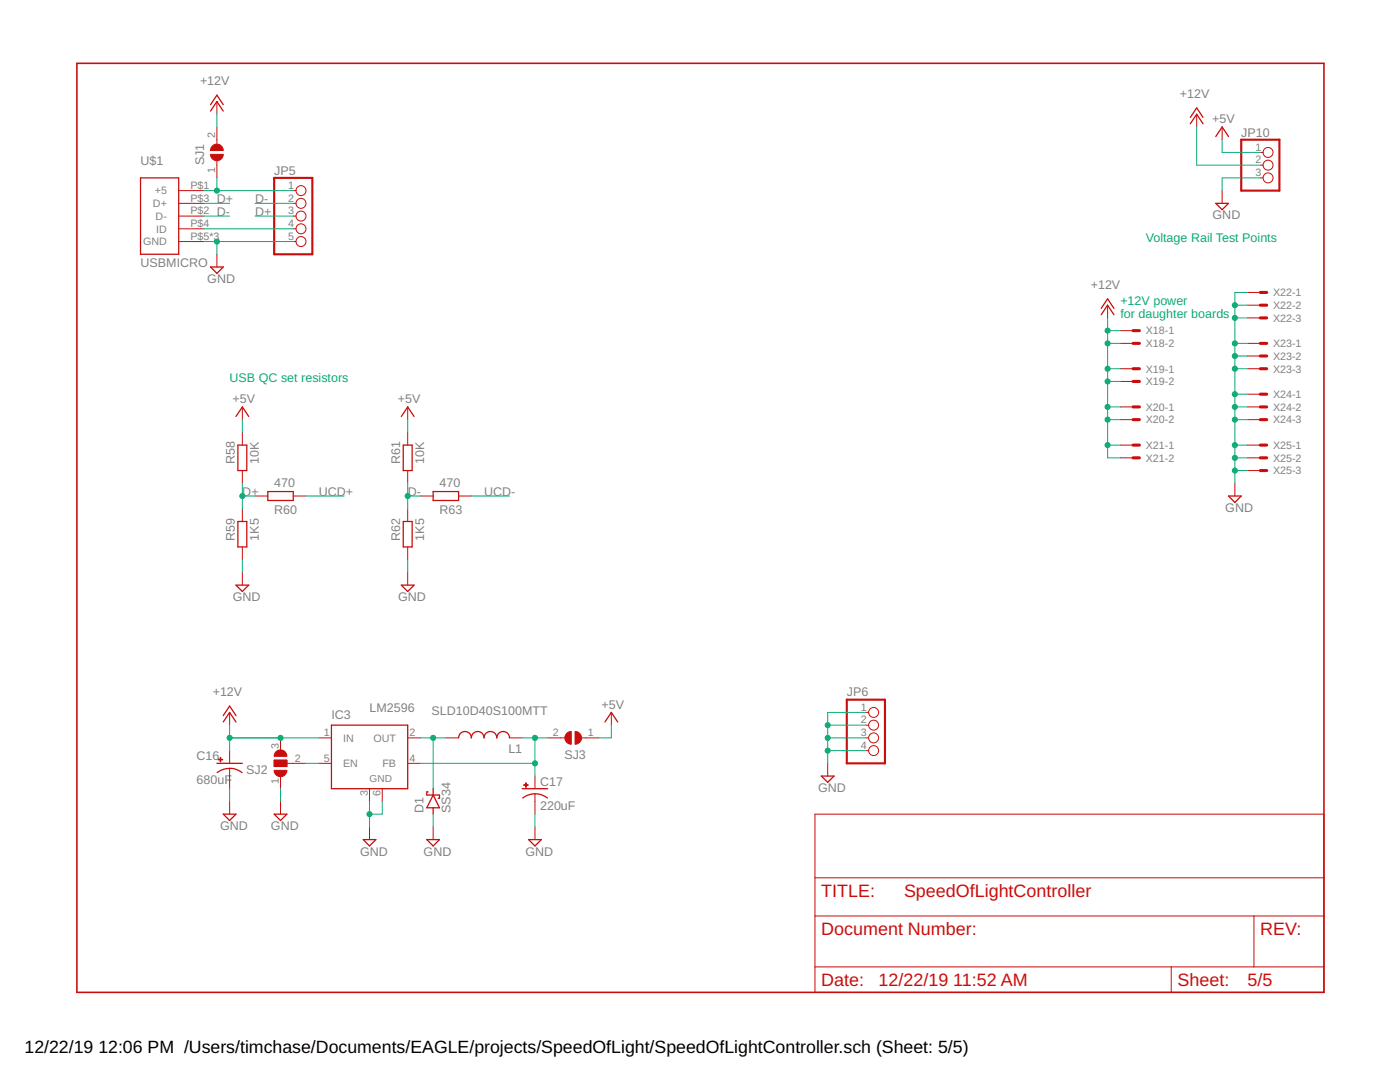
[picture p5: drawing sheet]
<svg xmlns="http://www.w3.org/2000/svg" width="279mm" height="216mm" viewBox="0 0 279 216" stroke-linecap="round" stroke-linejoin="round" font-family="sans-serif">
<g fill="none" stroke="#c90d0c" stroke-width=".25">
<path d="M28 35.5h7.7v15.2h-7.7zM42 22.2l1.3-1.9 1.3 1.9M42 20.9l1.3-1.9 1.3 1.9M237.6 24.7l1.2-1.9 1.3 1.9M237.6 23.4l1.2-1.9 1.3 1.9M242.6 27.2l1.3-1.9 1.3 1.9M42 53.3h2.6l-1.3 1.2zM242.6 40.6h2.6l-1.3 1.2zM219.8 62.8l1.2-1.9 1.3 1.9M219.8 61.5l1.2-1.9 1.3 1.9M47.1 83.1l1.3-1.9 1.2 1.9M47.5 88.8h1.8v5.1h-1.8z"/>
<path d="M53.4 98.1h5.1v1.8h-5.1zM80.1 83.1l1.3-1.9 1.2 1.9M80.5 88.8h1.8v5.1h-1.8zM86.4 98.1h5.1v1.8h-5.1zM245.2 99h2.5l-1.3 1.2zM47.1 116.8h2.5l-1.2 1.2zM47.5 104.1h1.8v5h-1.8zM80.1 116.8h2.5l-1.2 1.2zM80.5 104.1h1.8v5h-1.8zM43.3 152.3h5.1M43.3 154.2a4 4 0 0 1 5 0M44.6 144.1l1.2-1.9 1.3 1.9"/>
<path d="M44.6 142.8l1.2-1.9 1.3 1.9M66.1 144.7h15.3v12.7h-15.3zM85.4 158h-.2v.6h2.5v.7h-.2M86.4 158.6l1.3 2.6h-2.5zM86.4 157.4v1.2M91.5 147.2a1.27 1.27 0 0 1 1.3-1.2 1.27 1.27 0 0 1 1.3 1.2 1.27 1.27 0 0 1 1.2-1.2 1.27 1.27 0 0 1 1.3 1.2 1.27 1.27 0 0 1 1.3-1.2 1.27 1.27 0 0 1 1.2 1.2 1.27 1.27 0 0 1 1.3-1.2 1.27 1.27 0 0 1 1.3 1.2M104.2 157.4h5.1M104.3 159.2a4 4 0 0 1 5 0M120.7 144.1l1.3-1.9 1.3 1.9M163.9 154.9h2.6l-1.3 1.2zM44.6 162.5h2.5l-1.3 1.2zM54.7 162.5h2.6l-1.3 1.2z"/>
<path d="M72.5 167.5h2.5l-1.3 1.3zM85.2 167.5h2.5l-1.3 1.3zM86.4 161.2v1.3M105.5 167.5h2.5l-1.2 1.3z"/>
</g>
<g fill="none" stroke="#c90d0c" stroke-width=".2">
<path d="M35.7 38h5M43.3 20.3v2.5M43.3 25.3v3.5M43.3 32.1v3.4M58.5 38h.6M238.8 22.8v2.5M243.9 25.3v2.6M243.9 38v2.6M251.5 30.4h.6M251.5 33h.6M251.5 35.5h.6M35.7 40.6h5"/>
<path d="M35.7 43.1h5M35.7 45.7h5M35.7 48.2h5M43.3 50.7v2.6M58.5 40.6h.6M58.5 43.1h.6M58.5 45.7h.6M58.5 48.2h.6M249 58.4h2.5M221 60.9v2.5M223.6 68.5h2.5M223.6 66h2.5"/>
<path d="M223.6 76.1h2.5M223.6 73.6h2.5M249 68.5h2.5M249 73.6h2.5M249 60.9h2.5M249 63.4h2.5M249 71h2.5M249 78.7h2.5M48.4 81.2v2.5M48.4 86.3v2.5M48.4 93.9v2.5M50.9 99h2.5"/>
<path d="M58.5 99h2.6M81.4 81.2v2.5M81.4 86.3v2.5M81.4 93.9v2.5M83.9 99h2.5M91.5 99h2.6M223.6 83.7h2.5M223.6 81.2h2.5M223.6 91.4h2.5M223.6 88.8h2.5M246.4 96.4v2.6M249 83.7h2.5"/>
<path d="M249 81.2h2.5M249 91.4h2.5M249 88.8h2.5M249 93.9h2.5M48.4 101.5v2.6M48.4 109.1v2.6M48.4 114.2v2.6M81.4 101.5v2.6M81.4 109.1v2.6M81.4 114.2v2.6M45.8 142.2v2.5M45.8 149.8v2.5"/>
<path d="M45.8 153.3v4.1M45.8 159.9v2.6M54.7 151.7h2.6v1.3h-2.6zM56 147.2v2.6M56 154.9v2.5M56 159.9v2.6M57.3 152.3h3.8M63.6 152.3h2.5M63.6 147.2h2.5M73.7 157.4v2.5M76.3 157.4v2.5M81.4 152.3h2.5"/>
<path d="M81.4 147.2h2.5M89 147.2h2.5M101.7 147.2h2.5M106.8 154.9v2.5M106.8 158.4v4.1M109.3 147.2h3.4M116 147.2h3.5M122 142.2v2.5M165.2 152.3v2.6M172.8 147.2h.6M172.8 142.2h.6M172.8 144.7h.6"/>
<path d="M172.8 149.8h.6M73.7 165v2.5M86.4 165v2.5M106.8 165v2.5M162.6 162.5h101.6v35.5h-101.6zM162.6 175.2h101.6M162.6 182.8h101.6M162.6 192.9h101.6M233.7 192.9v5.1M250.3 182.8v10.1"/>
<circle cx="60.1" cy="38" r=".99"/>
<circle cx="253.1" cy="30.4" r=".99"/>
<circle cx="253.1" cy="35.5" r=".99"/>
<circle cx="253.1" cy="33" r=".99"/>
<circle cx="60.1" cy="40.6" r=".99"/>
<circle cx="60.1" cy="43.1" r=".99"/>
<circle cx="60.1" cy="45.7" r=".99"/>
<circle cx="60.1" cy="48.2" r=".99"/>
<circle cx="174.3" cy="147.2" r=".99"/>
<circle cx="174.3" cy="142.2" r=".99"/>
<circle cx="174.3" cy="149.8" r=".99"/>
<circle cx="174.3" cy="144.7" r=".99"/>
</g>
<g fill="#c90d0c" stroke="#c90d0c" stroke-width=".2">
<path d="M55.1 149.9a1.27 1.27 0 0 1 1.4-.2 1.27 1.27 0 0 1 .8 1.2h-2.6l.1-.4z" fill-rule="evenodd"/>
<path d="M54.7 153.7h2.6a1.27 1.27 0 0 1-1.3 1.3 1.27 1.27 0 0 1-1.3-1.3z" fill-rule="evenodd"/>
<path d="M113.1 146.4l.5-.4h.4v2.5a1.27 1.27 0 0 1-1.2-.7 1.27 1.27 0 0 1 .3-1.4z" fill-rule="evenodd"/>
<path d="M114.8 146a1.27 1.27 0 0 1 1.3 1.2 1.27 1.27 0 0 1-1.3 1.3z" fill-rule="evenodd"/>
<path d="M42.4 29.1a1.26 1.26 0 0 1 1.4-.2 1.26 1.26 0 0 1 .8 1.1h-2.6l.1-.4z" fill-rule="evenodd"/>
<path d="M42 30.8h2.6a1.27 1.27 0 0 1-1.3 1.3 1.27 1.27 0 0 1-1.3-1.3z" fill-rule="evenodd"/>
</g>
<g fill="#c90d0c" stroke="#c90d0c" stroke-width=".2">
<path d="M54.7 151.7h2.6v1.3h-2.6z"/>
<path d="M104.5 156.6h.9v.1h-.9z"/>
<path d="M104.9 156.2h.1v.9h-.1z"/>
<path d="M43.6 151.5h.8v.1h-.8z"/>
<path d="M43.9 151.1h.2v.9h-.2z"/>
</g>
<path d="M15.3 12.6h248.9v185.4h-248.9z" fill="none" stroke="#c90d0c" stroke-width=".32"/>
<path d="M54.7 35.5h7.6v15.2h-7.6zM247.7 27.9h7.6v10.1h-7.6zM169 139.6h7.6v12.7h-7.6z" fill="none" stroke="#c90d0c" stroke-width=".42"/>
<g fill="none" stroke="#c90d0c" stroke-width=".61">
<path d="M251.5 58.4h1.3M226.1 68.5h1.3M226.1 66h1.3M226.1 76.1h1.3M226.1 73.6h1.3M251.5 68.5h1.3M251.5 73.6h1.3M251.5 60.9h1.3M251.5 63.4h1.3M251.5 71h1.3M251.5 78.7h1.3M226.1 83.7h1.3"/>
<path d="M226.1 81.2h1.3M226.1 91.4h1.3M226.1 88.8h1.3M251.5 83.7h1.3M251.5 81.2h1.3M251.5 91.4h1.3M251.5 88.8h1.3M251.5 93.9h1.3"/>
</g>
<g fill="none" stroke="#0dab76" stroke-width=".2">
<path d="M40.7 38h17.8M43.3 22.8v2.5M43.3 35.5v2.5M238.8 25.3v7.7h12.7M243.9 27.9v2.5h7.6M251.5 35.5h-7.6v2.5M40.7 48.2h17.8M40.7 40.6h5.1M40.7 43.1h5.1M40.7 45.7h17.8M43.3 48.2v2.5M50.9 40.6h7.6"/>
<path d="M50.9 43.1h7.6M249 58.4h-2.6v38M221 68.5h2.6M221 73.6h2.6M221 63.4v28h2.6M221 66h2.6M221 76.1h2.6M246.4 60.9h2.6M246.4 63.4h2.6M246.4 68.5h2.6M246.4 71h2.6M246.4 73.6h2.6"/>
<path d="M246.4 78.7h2.6M48.4 83.7v2.6M48.4 96.4v5.1M48.4 99h2.5M61.1 99h7.6M81.4 83.7v2.6M81.4 96.4v5.1M81.4 99h2.5M94.1 99h7.6M221 81.2h2.6M221 83.7h2.6M221 88.8h2.6"/>
<path d="M246.4 81.2h2.6M246.4 83.7h2.6M246.4 88.8h2.6M246.4 91.4h2.6M246.4 93.9h2.6M48.4 111.7v2.5M81.4 111.7v2.5M45.8 147.2h17.8M45.8 144.7v5.1M45.8 157.4v2.5M56 157.4v2.5M61.1 152.3h2.5"/>
<path d="M73.7 159.9v5.1M76.3 159.9v2.6h-2.6M83.9 147.2h5.1M83.9 152.3h22.9M86.4 147.2v10.2M104.2 147.2h5.1M106.8 147.2v7.7M122 144.7v2.5h-2.5M165.2 147.2h7.6M165.2 144.7h7.6M165.2 149.8h7.6M172.8 142.2h-7.6v10.1"/>
<path d="M86.4 162.5v2.5M106.8 162.5v2.5"/>
</g>
<g fill="#0dab76" stroke="#0dab76" stroke-width=".2">
<circle cx="73.7" cy="162.5" r=".51"/>
<circle cx="246.4" cy="60.9" r=".51"/>
<circle cx="246.4" cy="63.4" r=".51"/>
<circle cx="246.4" cy="68.5" r=".51"/>
<circle cx="246.4" cy="71" r=".51"/>
<circle cx="246.4" cy="73.6" r=".51"/>
<circle cx="246.4" cy="78.7" r=".51"/>
<circle cx="246.4" cy="81.2" r=".51"/>
<circle cx="246.4" cy="83.7" r=".51"/>
<circle cx="246.4" cy="88.8" r=".51"/>
<circle cx="246.4" cy="91.4" r=".51"/>
<circle cx="246.4" cy="93.9" r=".51"/>
<circle cx="43.3" cy="48.2" r=".51"/>
<circle cx="165.2" cy="144.7" r=".51"/>
<circle cx="165.2" cy="147.2" r=".51"/>
<circle cx="165.2" cy="149.8" r=".51"/>
<circle cx="45.8" cy="147.2" r=".51"/>
<circle cx="56" cy="147.2" r=".51"/>
<circle cx="221" cy="66" r=".51"/>
<circle cx="221" cy="68.5" r=".51"/>
<circle cx="221" cy="73.6" r=".51"/>
<circle cx="221" cy="76.1" r=".51"/>
<circle cx="221" cy="81.2" r=".51"/>
<circle cx="221" cy="83.7" r=".51"/>
<circle cx="221" cy="88.8" r=".51"/>
<circle cx="86.4" cy="147.2" r=".51"/>
<circle cx="106.8" cy="147.2" r=".51"/>
<circle cx="106.8" cy="152.3" r=".51"/>
<circle cx="48.4" cy="99" r=".51"/>
<circle cx="81.4" cy="99" r=".51"/>
<circle cx="43.3" cy="38" r=".51"/>
</g>
<g font-size="3.6" fill="#c90d0c">
<text x="163.9" y="179">TITLE:</text>
<text x="180.4" y="179">SpeedOfLightController</text>
<text x="163.9" y="186.6">Document Number:</text>
<text x="251.5" y="186.6">REV:</text>
<text x="163.9" y="196.7">Date:</text>
<text x="175.3" y="196.7">12/22/19</text>
<text x="190.3" y="196.7">11:52 AM</text>
<text x="235" y="196.7">Sheet:</text>
<text x="249" y="196.7">5/5</text>
</g>
<g font-size="3.5">
<text x="4.9" y="210">12/22/19</text>
<text x="19.6" y="210">12:06 PM /Users/timchase/Documents/EAGLE/projects/SpeedOfLight/SpeedOfLightController.sch (Sheet: 5/5)</text>
</g>
<g font-size="2.5" fill="#808080">
<text x="39.9" y="17">+12V</text>
<text x="235.5" y="19.5">+12V</text>
<text x="241.9" y="24.6">+5V</text>
<text x="247.7" y="27.2">JP10</text>
<text x="28" y="33">U$1</text>
<text x="40.7" y="33" transform="rotate(-90 40.7 33)">SJ1</text>
<text x="54.7" y="34.9">JP5</text>
<text x="43.3" y="40.6">D+</text>
<text x="50.9" y="40.6">D-</text>
<text x="43.3" y="43.1">D-</text>
<text x="50.9" y="43.1">D+</text>
<text x="242" y="43.7">GND</text>
<text x="28" y="53.3">USBMICRO</text>
<text x="41.4" y="56.4">GND</text>
<text x="217.7" y="57.6">+12V</text>
<text x="46.4" y="80.4">+5V</text>
<text x="79.4" y="80.4">+5V</text>
<text x="46.9" y="92.6" transform="rotate(-90 46.9 92.6)">R58</text>
<text x="51.7" y="92.6" transform="rotate(-90 51.7 92.6)">10K</text>
<text x="79.9" y="92.6" transform="rotate(-90 79.9 92.6)">R61</text>
<text x="84.7" y="92.6" transform="rotate(-90 84.7 92.6)">10K</text>
<text x="48.4" y="99">D+</text>
<text x="54.7" y="97.2">470</text>
<text x="63.6" y="99">UCD+</text>
<text x="81.4" y="99">D-</text>
<text x="87.7" y="97.2">470</text>
<text x="96.6" y="99">UCD-</text>
<text x="46.9" y="107.9" transform="rotate(-90 46.9 107.9)">R59</text>
<text x="51.7" y="107.9" transform="rotate(-90 51.7 107.9)">1K5</text>
<text x="54.7" y="102.6">R60</text>
<text x="79.9" y="107.9" transform="rotate(-90 79.9 107.9)">R62</text>
<text x="84.7" y="107.9" transform="rotate(-90 84.7 107.9)">1K5</text>
<text x="87.7" y="102.6">R63</text>
<text x="244.5" y="102.2">GND</text>
<text x="46.5" y="119.9">GND</text>
<text x="79.5" y="119.9">GND</text>
<text x="42.5" y="138.8">+12V</text>
<text x="66.1" y="143.4">IC3</text>
<text x="73.8" y="142.1">LM2596</text>
<text x="86.1" y="142.7">SLD10D40S100MTT</text>
<text x="120" y="141.4">+5V</text>
<text x="169" y="139">JP6</text>
<text x="39.2" y="151.7">C16</text>
<text x="49.1" y="154.5">SJ2</text>
<text x="101.5" y="150.3">L1</text>
<text x="112.6" y="151.5">SJ3</text>
<text x="39.2" y="156.5">680uF</text>
<text x="107.8" y="161.6">220uF</text>
<text x="107.8" y="156.7">C17</text>
<text x="163.3" y="158">GND</text>
<text x="43.9" y="165.6">GND</text>
<text x="54.1" y="165.6">GND</text>
<text x="84.5" y="162.2" transform="rotate(-90 84.5 162.2)">D1</text>
<text x="89.9" y="162.2" transform="rotate(-90 89.9 162.2)">SS34</text>
<text x="71.9" y="170.7">GND</text>
<text x="84.5" y="170.7">GND</text>
<text x="104.9" y="170.7">GND</text>
</g>
<g font-size="2.5" fill="#0dab76">
<text x="228.7" y="48.2">Voltage Rail Test Points</text>
<text x="223.6" y="60.8">+12V power</text>
<text x="223.6" y="63.4">for daughter boards</text>
<text x="45.8" y="76.1">USB QC set resistors</text>
</g>
<g font-size="2.1" fill="#808080">
<text x="42.9" y="27.5" transform="rotate(-90 42.9 27.5)">2</text>
<text x="42.9" y="34.5" transform="rotate(-90 42.9 34.5)">1</text>
<text x="250.5" y="30.1">1</text>
<text x="250.5" y="32.6">2</text>
<text x="250.5" y="35.1">3</text>
<text x="30.5" y="41.3">D+</text>
<text x="30.9" y="38.8">+5</text>
<text x="38" y="37.7">P$1</text>
<text x="38" y="40.2">P$3</text>
<text x="57.5" y="37.7">1</text>
<text x="57.5" y="40.2">2</text>
<text x="31.1" y="43.9">D-</text>
<text x="31.2" y="46.4">ID</text>
<text x="38" y="42.8">P$2</text>
<text x="38" y="45.3">P$4</text>
<text x="38" y="47.8">P$5*3</text>
<text x="57.5" y="42.8">3</text>
<text x="57.5" y="45.3">4</text>
<text x="57.5" y="47.8">5</text>
<text x="28.6" y="49">GND</text>
<text x="254.1" y="59.1">X22-1</text>
<text x="254.1" y="61.6">X22-2</text>
<text x="254.1" y="64.2">X22-3</text>
<text x="228.7" y="69.3">X18-2</text>
<text x="228.7" y="66.7">X18-1</text>
<text x="254.1" y="69.3">X23-1</text>
<text x="254.1" y="71.8">X23-2</text>
<text x="228.7" y="76.9">X19-2</text>
<text x="228.7" y="74.3">X19-1</text>
<text x="254.1" y="74.3">X23-3</text>
<text x="228.7" y="82">X20-1</text>
<text x="254.1" y="79.4">X24-1</text>
<text x="254.1" y="82">X24-2</text>
<text x="228.7" y="84.5">X20-2</text>
<text x="228.7" y="89.6">X21-1</text>
<text x="254.1" y="84.5">X24-3</text>
<text x="254.1" y="89.6">X25-1</text>
<text x="228.7" y="92.1">X21-2</text>
<text x="254.1" y="92.1">X25-2</text>
<text x="254.1" y="94.7">X25-3</text>
<text x="171.8" y="141.8">1</text>
<text x="55.6" y="149.4" transform="rotate(-90 55.6 149.4)">3</text>
<text x="64.6" y="146.9">1</text>
<text x="68.5" y="148">IN</text>
<text x="74.5" y="148">OUT</text>
<text x="81.7" y="146.9">2</text>
<text x="110.3" y="146.9">2</text>
<text x="117.3" y="146.9">1</text>
<text x="171.8" y="144.3">2</text>
<text x="171.8" y="146.9">3</text>
<text x="171.8" y="149.4">4</text>
<text x="58.9" y="151.9">2</text>
<text x="64.6" y="151.9">5</text>
<text x="68.5" y="153.1">EN</text>
<text x="76.3" y="153.1">FB</text>
<text x="81.7" y="151.9">4</text>
<text x="55.6" y="156.4" transform="rotate(-90 55.6 156.4)">1</text>
<text x="73.4" y="158.9" transform="rotate(-90 73.4 158.9)">3</text>
<text x="75.9" y="158.9" transform="rotate(-90 75.9 158.9)">6</text>
</g>
<text font-size="2" fill="#808080" x="73.8" y="156.1">GND</text>
</svg>
